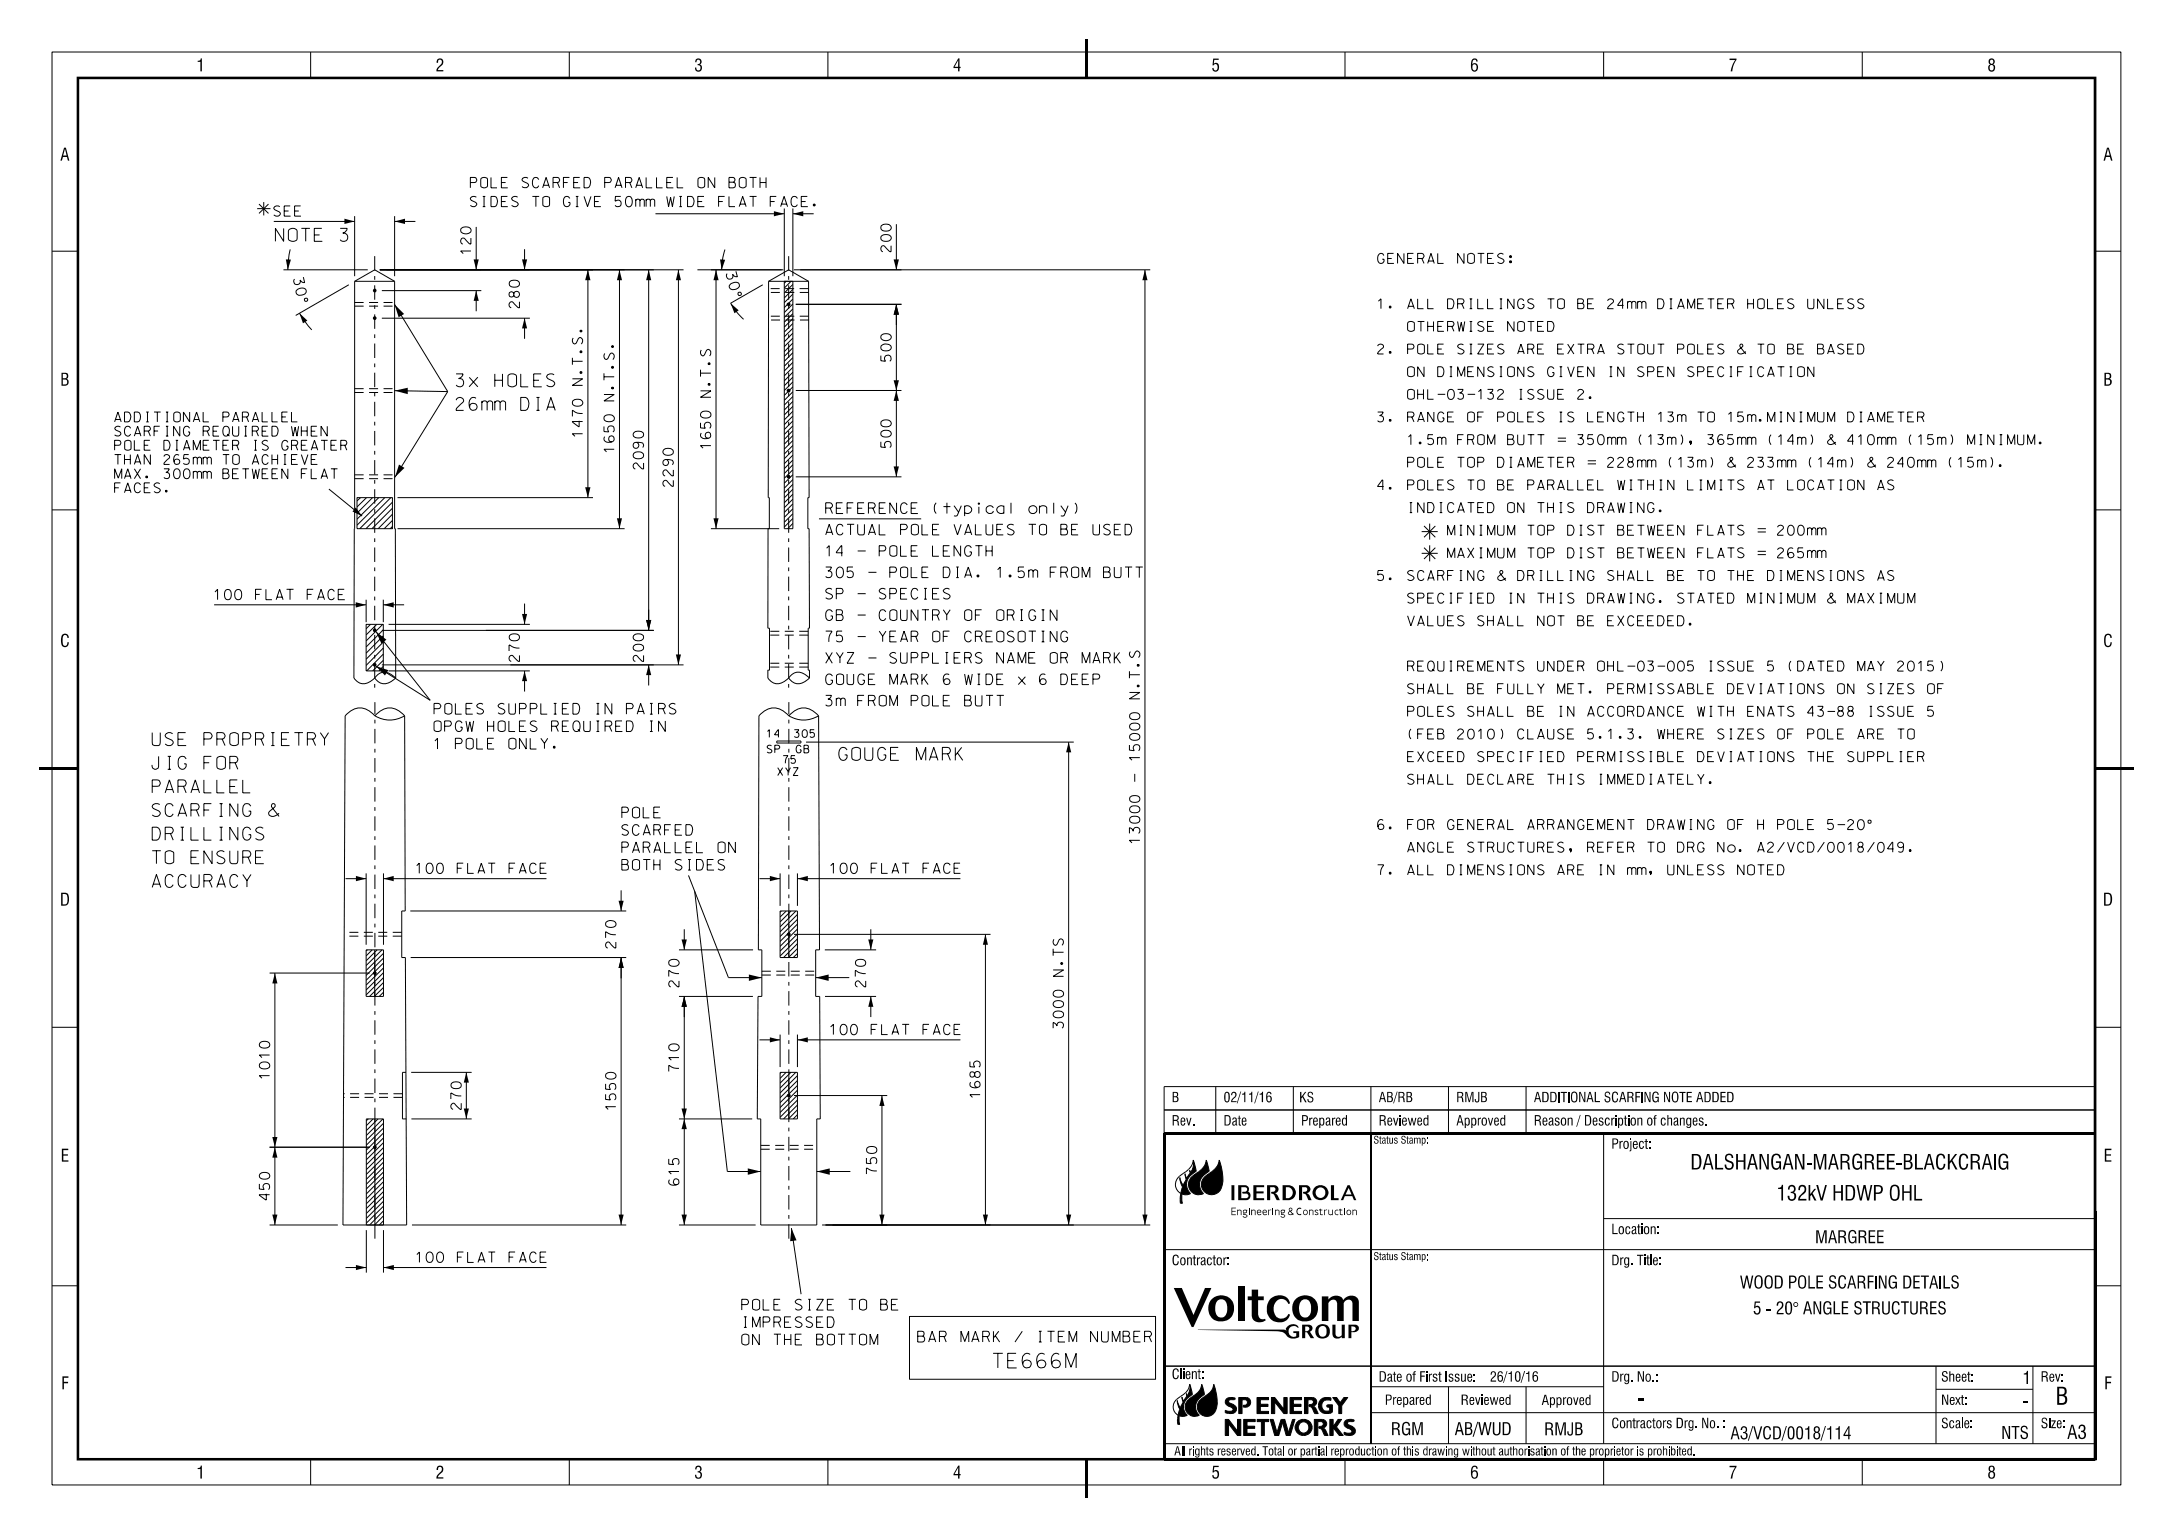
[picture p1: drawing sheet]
<svg xmlns="http://www.w3.org/2000/svg" width="420mm" height="297mm" viewBox="0 0 420 297" stroke-linecap="round" stroke-linejoin="round" font-family="sans-serif">
<g fill="#000">
<path d="M209.8 7.5h.5v7.6h-.5zM55.2 50.1l1 .1-.6 1.9zM66.6 42.3l1.9 .5-1.9 .5zM76.3 42.8l2-.5v1zM92 56.2l.5 1.9h-1zM91.5 50.1h1l-.5 2zM100.9 50.1h1l-.5 2zM113.6 52.1l.5 2h-1zM119.7 52.1l.5 2h-1zM125.4 52.1l.5 2h-1zM131.1 52.1l.5 2h-1zM138.4 52.1l.5 2h-1z"/>
<path d="M139.2 50.1l1 .1-.7 1.9zM149.6 40.8l2 .5-2 .5zM153.2 41.3l2.1-.5v1zM172.7 50.1h1l-.5 2zM221.3 52.1l.5 2h-1zM57.9 60.5l1.5 1.4-.8 .6zM76.3 58.8l1.8 1.9-1.1 .6zM76.3 75.5l2.5-.6v1.3zM101.4 61.5l.5 2h-1zM141.2 58.6l1.6 1.4-.8 .5zM173.2 58.8l.5 2h-1zM173.2 75.5l.5 2h-1z"/>
<path d="M172.7 73.5h1l-.5 2zM68.8 98.1l1.2 1.6-1.9-.9zM77.1 89.8l1.1 .6-1.9 1.8zM113.1 94.2h1l-.5 2zM172.7 90.1h1l-.5 2zM68.8 116.4l2 .5-2 .5zM74.1 116.9l2-.5v1zM100.9 118.6h1l-.5 2zM119.2 100.2h1l-.5 2zM124.9 119.8h1l-.5 2zM137.9 100.2h1l-.5 2zM72.7 122.1l2 1.5-1 .8z"/>
<path d="M72.7 128.7l2.4 .8-.7 1zM101.4 129.6l.5 2h-1zM125.4 128.5l.5 2h-1zM130.6 126.5h1l-.5 2zM7.5 148.3h7.6v.5h-7.6zM206.6 143.4l.4 2h-.9zM404.9 148.3h7.5v.5h-7.5zM68.8 169.3l2 .5-2 .5zM74.1 169.8l2-.5v1zM119.6 174.1h.9l-.4 1.9zM148.8 169.3l2 .5-2 .5zM154.1 169.8l2-.5v1z"/>
<path d="M53.1 188l.5 2h-1zM120.1 185l.4 2h-.9zM132.3 192.5l.5 2.1h-1.1zM131.7 181.5h1.1l-.5 2zM144.7 188.3l2.5 .6-2.5 .6zM157.7 188.9l2.5-.6v1.2zM168.3 192.5l.5 2.1h-1zM167.8 181.5h1l-.5 2zM190.5 180.5l.5 2.1h-1zM52.6 219.7h1l-.5 2zM90.1 207.2l.5 2h-1zM89.6 214.2h1l-.5 2z"/>
<path d="M132.3 216.2l.5 2h-1.1zM131.7 214.2h1.1l-.5 2zM148.8 200.4l2 .5-2 .5zM154.1 200.9l2-.5v1zM170.5 211.7l.5 2h-1zM225 218.7h179.9v.5h-179.9zM53.1 221.7l.5 2h-1zM52.6 234.7h1l-.5 2zM119.6 234.7h.9l-.4 2zM131.7 234.7h1.1l-.5 2zM144.5 225.8l2.5 .6-2.5 .6zM153 237.3l1 2.4-1.3 .2z"/>
<path d="M157.9 226.4l2.5-.6v1.2zM170 234.7h1l-.5 2zM190 234.7h1l-.5 2zM206.1 234.7h.9l-.4 2zM220.8 234.7h1l-.5 2zM68.8 244.4l2 .5-2 .5zM74.1 244.9l2-.5v1zM239.3 248.6h1.3v6.7h-1.3zM209.8 282h.5v7.5h-.5zM224.8 219h.4v63h-.4zM225 281.7h179.9v.5h-179.9zM404.7 234h.5v48h-.5z"/>
<path d="M284.6 11.4a2.28 2.28 0 0 0 0 2.3 .77 .77 0 0 0 1.1-.6 .77 .77 0 0 0-1-.8l-.1 .2v-.3a.49 .49 0 0 1 .5-.6l.2 .3h.3a.59 .59 0 0 0-.3-.6 .59 .59 0 0 0-.7 .1zM284.7 12.6a.51 .51 0 0 1 .7 .1 .51 .51 0 0 1 0 .6 .42 .42 0 0 1-.6 .3 .42 .42 0 0 1-.2-.6z" fill-rule="evenodd"/>
<path d="M12.1 122.6a.74 .74 0 0 1 .8-.1 .74 .74 0 0 1 .4 .8h-.3a.44 .44 0 0 0-.4-.6 .44 .44 0 0 0-.5 .4v1.3a.47 .47 0 0 0 .6 .4 .47 .47 0 0 0 .3-.7h.3a.78 .78 0 0 1-.8 1 .78 .78 0 0 1-.7-1v-.9z" fill-rule="evenodd"/>
<path d="M407 122.6a.72 .72 0 0 1 .8-.1 .72 .72 0 0 1 .4 .8h-.3a.44 .44 0 0 0-.4-.6 .44 .44 0 0 0-.5 .4v1.3a.48 .48 0 0 0 .6 .4 .48 .48 0 0 0 .3-.7h.3a.77 .77 0 0 1-.8 1 .77 .77 0 0 1-.7-1v-.9z" fill-rule="evenodd"/>
<path d="M239.7 210.9h.2l-.7 2.3h-.2z" fill-rule="evenodd"/>
<path d="M243.1 210.9h.2l-.7 2.3h-.2z" fill-rule="evenodd"/>
<path d="M270 210.9h.1l-.7 2.3h-.1z" fill-rule="evenodd"/>
<path d="M303.9 211a1.79 1.79 0 0 0 0 1.9l.6 .1a1.43 1.43 0 0 0 0-2zM304 211.3a.4 .4 0 0 1 .5-.1 .4 .4 0 0 1 .2 .5v.6a.42 .42 0 0 1-.2 .4 .42 .42 0 0 1-.4 .1l-.2-.5z" fill-rule="evenodd"/>
<path d="M310.3 211.1a.52 .52 0 0 1 .6-.1 .52 .52 0 0 1 .3 .5h-.2a.33 .33 0 0 0-.5-.3 .33 .33 0 0 0 0 .6 .63 .63 0 0 1 .8 .7 .63 .63 0 0 1-.9 .5l-.3-.6 .2-.1a.39 .39 0 0 0 .4 .5 .39 .39 0 0 0 .4-.4 .39 .39 0 0 0-.5-.3 .57 .57 0 0 1-.3-1z" fill-rule="evenodd"/>
<path d="M311.7 211.2a.58 .58 0 0 1 .7-.2 .58 .58 0 0 1 .3 .6h-.2v-.2a.33 .33 0 0 0-.5-.2 1.64 1.64 0 0 0 0 1.6 .39 .39 0 0 0 .4-.1 .39 .39 0 0 0 .1-.4h.2a.61 .61 0 0 1-.5 .7 .61 .61 0 0 1-.6-.7z" fill-rule="evenodd"/>
<path d="M319.5 211.2a.61 .61 0 0 1 .7-.2 .61 .61 0 0 1 .4 .6h-.2a.37 .37 0 0 0-.4-.5 .37 .37 0 0 0-.4 .4v.8a.43 .43 0 0 0 .5 .5 .43 .43 0 0 0 .3-.6h-.5v-.3h.7v1.1h-.2v-.3a.58 .58 0 0 1-.7 .3 .58 .58 0 0 1-.3-.7z" fill-rule="evenodd"/>
<path d="M323.4 211a1.49 1.49 0 0 0 .2 2h.2a1.13 1.13 0 0 0 .5-1.6l-.3-.4zM323.6 211.2l.2-.1a.87 .87 0 0 1 .4 1.2 .42 .42 0 0 1-.2 .4 .42 .42 0 0 1-.4 .1 1.61 1.61 0 0 1 0-1.6z" fill-rule="evenodd"/>
<path d="M230.6 224.2l.6 2.1a2.83 2.83 0 0 0-1.7 3.3l.6 1-.8 .3-.9-.2 .1 1.8h-.4v-1.2l.3-1.4a.89 .89 0 0 0-.1-1.1l-.3-1.3 .2 .8 .5 .7 .1-.3a1.31 1.31 0 0 0 .3-1.6v-.3v.5l.3 .3 .4-.6a.55 .55 0 0 0 .1-.9l.3 .5 .4-1z" fill-rule="evenodd"/>
<path d="M233.2 224.2l.5 2.1a2.83 2.83 0 0 0-1.7 3.3l.6 1a2.04 2.04 0 0 1-2.7-.9 2.04 2.04 0 0 1 1-2.8l1-.6a2.99 2.99 0 0 0 1.3-2.1z" fill-rule="evenodd"/>
<path d="M235.7 224.2a7.3 7.3 0 0 1 .2 5.7 2.02 2.02 0 0 1-3.3 .2 2.02 2.02 0 0 1 .8-3.2l1-.6a2.99 2.99 0 0 0 1.3-2.1z" fill-rule="evenodd"/>
<path d="M238 233.4h.9v.1h-.7v.5h.6v.1h-.6v.6h.7v.1h-.9z" fill-rule="evenodd"/>
<path d="M238 229h.6v2.9h-.6z" fill-rule="evenodd"/>
<path d="M239.1 233.7l.2 .2a.47 .47 0 0 1 .7 .1v.8h-.2v-.8l-.2-.1-.3 .1v.8h-.2z" fill-rule="evenodd"/>
<path d="M240.3 233.9v.9l.6 .1a.37 .37 0 0 1-.3 .3 .37 .37 0 0 1-.3-.2l-.1 .1a.46 .46 0 0 0 .5 .2 .46 .46 0 0 0 .4-.5l-.6-.2v-.1l.4-.2 .2-.5-.5-.1zM240.4 234.1a.26 .26 0 0 1 .5 0 .26 .26 0 0 1-.5 0z" fill-rule="evenodd"/>
<path d="M239.3 229h1.4a.75 .75 0 0 1 .6 .5 .75 .75 0 0 1-.1 .8 .89 .89 0 0 1 .5 .9 .89 .89 0 0 1-.8 .7h-1.6zM239.9 229.4v2.1h1a.44 .44 0 0 0 .4-.4 .44 .44 0 0 0-.4-.5h-.8v-.3h.5a.44 .44 0 0 0 .5-.5 .44 .44 0 0 0-.5-.4z" fill-rule="evenodd"/>
<path d="M241.4 233.4h.1v.1h-.1z" fill-rule="evenodd"/>
<path d="M241.4 233.7h.1v1.1h-.1z" fill-rule="evenodd"/>
<path d="M241.8 233.7l.2 .2a.44 .44 0 0 1 .7 .1v.8h-.2v-.8l-.2-.1-.3 .1v.8h-.2z" fill-rule="evenodd"/>
<path d="M242.3 229h2v.4h-1.4v.8h1.3v.4h-1.3v.9h1.4v.4h-2z" fill-rule="evenodd"/>
<path d="M243.1 233.9a.55 .55 0 0 0-.1 .7 .55 .55 0 0 0 .8 .1v-.2a.4 .4 0 0 1-.5 .2 .4 .4 0 0 1-.2-.4h.7v-.1a.42 .42 0 0 0-.3-.4 .42 .42 0 0 0-.4 .1zM243.2 234a.27 .27 0 0 1 .3-.1 .27 .27 0 0 1 .1 .3h-.5z" fill-rule="evenodd"/>
<path d="M244.2 233.9a.55 .55 0 0 0-.1 .7 .55 .55 0 0 0 .8 .1v-.2a.4 .4 0 0 1-.5 .2 .4 .4 0 0 1-.2-.4h.7v-.1a.42 .42 0 0 0-.3-.4 .42 .42 0 0 0-.4 .1zM244.2 234a.28 .28 0 0 1 .4-.1 .28 .28 0 0 1 .1 .3h-.5z" fill-rule="evenodd"/>
<path d="M245.1 233.7l.2 .2 .4-.2-.4 .3v.8h-.2z" fill-rule="evenodd"/>
<path d="M244.9 229h1.5a.81 .81 0 0 1 .7 .8 .81 .81 0 0 1-.6 .8 1.88 1.88 0 0 1 .9 1.3h-.6l-.6-1-.3-.2a.2 .2 0 0 1-.2-.2 .2 .2 0 0 1 .2-.2 .45 .45 0 0 0 .6-.4 .45 .45 0 0 0-.4-.5h-.6v2.5h-.6z" fill-rule="evenodd"/>
<path d="M246 233.4h.1v.1h-.1z" fill-rule="evenodd"/>
<path d="M246 233.7h.1v1.1h-.1z" fill-rule="evenodd"/>
<path d="M246.5 233.7l.1 .2a.47 .47 0 0 1 .7 .1v.8h-.1v-.8l-.3-.1-.3 .1v.8h-.1z" fill-rule="evenodd"/>
<path d="M247.6 233.9v.9l.6 .1a.35 .35 0 0 1-.2 .3 .35 .35 0 0 1-.4-.2l-.1 .1a.46 .46 0 0 0 .5 .2 .46 .46 0 0 0 .4-.5l-.6-.2v-.1l.4-.2 .2-.5-.5-.1zM247.7 234.1a.25 .25 0 0 1 .5 0 .25 .25 0 0 1-.5 0z" fill-rule="evenodd"/>
<path d="M247.9 229a2.65 2.65 0 0 1 1.9 .3 1.45 1.45 0 0 1 .6 1.6 1.45 1.45 0 0 1-1.3 1h-1.2zM248.5 229.4v2.1a1.09 1.09 0 0 0 1.4-1 1.09 1.09 0 0 0-1.4-1.1z" fill-rule="evenodd"/>
<path d="M249.1 233.5l.2 .5-.3 .3a.5 .5 0 0 0 .2 .5 .5 .5 0 0 0 .6-.1h.2v-.2l-.5-.4a.36 .36 0 0 0 .2-.6 .36 .36 0 0 0-.6 0zM249.2 233.6l.4-.1 .1 .2-.3 .3zM249.1 234.3l.3-.2 .3 .5h-.6z" fill-rule="evenodd"/>
<path d="M250.8 233.6l.2-.2a.31 .31 0 0 1 .5 .2 .5 .5 0 0 0-.7 .5 .5 .5 0 0 0 .7 .4v.3a.72 .72 0 0 1-.9-.3 .72 .72 0 0 1 .2-.9z" fill-rule="evenodd"/>
<path d="M251.1 229h1.5a.78 .78 0 0 1 .7 .8 .78 .78 0 0 1-.7 .8h.1a1.7 1.7 0 0 1 .8 1.3h-.6l-.5-1-.5-.3v-.3a.48 .48 0 0 0 .7-.3 .48 .48 0 0 0-.4-.6h-.5v2.5h-.6z" fill-rule="evenodd"/>
<path d="M251.8 234.3a.51 .51 0 0 0 1 0 .51 .51 0 0 0-1 0zM252.1 234a.36 .36 0 0 1 .6 .1 .36 .36 0 0 1-.4 .5 .36 .36 0 0 1-.3-.5z" fill-rule="evenodd"/>
<path d="M253 233.7l.2 .2a.47 .47 0 0 1 .7 .1v.8h-.2v-.8l-.2-.1-.3 .1v.8h-.2z" fill-rule="evenodd"/>
<path d="M254.1 233.9l.4-.2 .3 .2h-.4l-.2 .1 .6 .4v.3l-.4 .1-.3-.2h.6l-.5-.4z" fill-rule="evenodd"/>
<path d="M255 233.7l.1-.1h.2v.1h.3v.2h-.3v.7h.4l-.1 .2-.5-.1v-.8h-.1z" fill-rule="evenodd"/>
<path d="M255.9 233.7l.1 .2 .5-.2-.5 .3v.8h-.1z" fill-rule="evenodd"/>
<path d="M253.8 230.4a1.51 1.51 0 0 1 3 0 1.51 1.51 0 0 1-3 0zM254.6 229.7a1.01 1.01 0 0 0-.1 1.5 1.01 1.01 0 0 0 1.5 0 1.01 1.01 0 0 0-.2-1.5 .91 .91 0 0 0-1.2 0z" fill-rule="evenodd"/>
<path d="M256.8 233.7h.1v.9l.2 .1 .4-.1v-.9h.1v1.1l-.1-.1a.47 .47 0 0 1-.7-.1z" fill-rule="evenodd"/>
<path d="M257.2 229h.6v2.5h.9v.4h-1.5z" fill-rule="evenodd"/>
<path d="M258.1 233.9l.4-.1 .2 .2a.37 .37 0 0 0-.6 .3 .37 .37 0 0 0 .6 .3v.2a.53 .53 0 0 1-.7-.2 .53 .53 0 0 1 .1-.7z" fill-rule="evenodd"/>
<path d="M258.8 233.7l.2-.1h.1v.1h.3v.2h-.3v.7h.4v.2l-.5-.1v-.8h-.2z" fill-rule="evenodd"/>
<path d="M259.8 233.7h.1v1.1h-.1z" fill-rule="evenodd"/>
<path d="M259.8 233.4h.1v.1h-.1z" fill-rule="evenodd"/>
<path d="M260.5 229h.4l1.2 2.9h-.4l-.3-.8h-1.5l-.3 .8h-.4zM260.7 229.5l-.6 1.3h1.1z" fill-rule="evenodd"/>
<path d="M260.2 234.3a.51 .51 0 0 0 1 0 .51 .51 0 0 0-1 0zM260.5 234a.35 .35 0 0 1 .6 .1 .35 .35 0 0 1-.3 .5 .35 .35 0 0 1-.4-.4z" fill-rule="evenodd"/>
<path d="M261.4 233.7l.1 .2a.47 .47 0 0 1 .8 .1v.8h-.2v-.8l-.2-.1-.4 .1v.8h-.1z" fill-rule="evenodd"/>
<path d="M226.9 248.9h1.5l2.3 5.2 2.2-5.2h1.2l-3.4 7.5h-.4z" fill-rule="evenodd"/>
<path d="M231.5 256.9h16.7l.4 .2a.5 .5 0 0 1 .2-.8l.5-.3 .6-.1 .9 .2 .2 .4-.1 .1-.7-.4-.8 .3-.3 .5v.5l.3 .6 .7 .2 .4-.1v-.6h-.5v-.4h1.1v1.2l-.8 .3-.9-.1-.6-.3-.8-.8-1.1-.3z" fill-rule="evenodd"/>
<path d="M233.5 252.8a2.55 2.55 0 0 0 5.1 0 2.55 2.55 0 0 0-5.1 0zM235.3 251.4l.7-.3a1.24 1.24 0 0 1 1.2 1.5 1.57 1.57 0 0 1-1 2 1.44 1.44 0 0 1-1.3-1.8l.1-1z" fill-rule="evenodd"/>
<path d="M241.9 249.2h1.3v1.3h1.1v.7h-1.1v2.7a.98 .98 0 0 0 1.3 .9l.2 .3a1.87 1.87 0 0 1-2.4 0l-.4-.9v-3h-.7v-.7h.7z" fill-rule="evenodd"/>
<path d="M245.5 251.1l1-.7h1.5l.5 .2 .6 .5 .2 .7-.3 .2a1.45 1.45 0 0 0-1.6-1 1.45 1.45 0 0 0-1.2 1.5v.7l.1 .5a1.42 1.42 0 0 0 1.1 1.1 1.42 1.42 0 0 0 1.4-.6l.2-.3 .3 .1-.6 1.1a2.45 2.45 0 0 1-3.5-.8l-.3-.8v-1z" fill-rule="evenodd"/>
<path d="M249.7 252.8a2.55 2.55 0 0 0 5.1 0 2.55 2.55 0 0 0-5.1 0zM251.5 251.4l.8-.3a1.22 1.22 0 0 1 1.1 1.5v.1a1.43 1.43 0 0 1-1.1 1.9 1.61 1.61 0 0 1-1.2-1.9l.1-.7z" fill-rule="evenodd"/>
<path d="M251.7 256v2.6h.6v-1.2l.3 .1 .7 1.1h.7l-.8-1.3 .5-.5-.2-.6-.4-.2zM252.3 256.3h.4l.3 .3a.52 .52 0 0 1-.4 .6h-.3z" fill-rule="evenodd"/>
<path d="M254.2 257.2a1.45 1.45 0 0 0 2.9 0 1.45 1.45 0 0 0-2.9 0zM255.1 256.4l.3-.1h.5l.4 .4 .1 .9-.4 .6-.6 .1-.4-.4-.2-1z" fill-rule="evenodd"/>
<path d="M257.5 256h.6v1.9l.3 .3 .3 .1 .6-.3v-2h.6v2.6h-.6v-.3l-.4 .3-.7 .1-.5-.4-.2-.5z" fill-rule="evenodd"/>
<path d="M255.5 250.5h1.3v.6l.8-.6 .9-.1 .8 .2 .3 .6 .5-.5 .7-.3h.7l.5 .1 .5 .5 .1 .5v3.8h-1.2v-3.5a.84 .84 0 0 0-.7-.7 .84 .84 0 0 0-.9 .5l-.1 .2v3.5h-1.3v-3.7a.78 .78 0 0 0-.7-.5 .78 .78 0 0 0-.7 .4l-.2 .3v3.5h-1.3z" fill-rule="evenodd"/>
<path d="M260.6 256v2.6h.6v-1.2h.7l.4-.2 .3-.3v-.4l-.2-.4-.3-.1zM261.2 256.3l.7 .2 .1 .3-.2 .3-.6 .1z" fill-rule="evenodd"/>
<path d="M265.7 242a.38 .38 0 0 1 .5-.1 .38 .38 0 0 1 .2 .5h-.2a.26 .26 0 0 0-.2-.3 .26 .26 0 0 0-.3 .3 .26 .26 0 0 0 .3 .2 .44 .44 0 0 1 .5 .5 .44 .44 0 0 1-.5 .4 .44 .44 0 0 1-.4-.5h.1a.28 .28 0 0 0 .3 .3 .28 .28 0 0 0 .3-.2 .28 .28 0 0 0-.3-.3 .43 .43 0 0 1-.4-.3 .43 .43 0 0 1 .1-.5z" fill-rule="evenodd"/>
<path d="M271 242a.41 .41 0 0 1 .4-.1 .41 .41 0 0 1 .3 .5h-.2a.26 .26 0 0 0-.3-.3 .26 .26 0 0 0-.2 .3 .26 .26 0 0 0 .3 .2 .46 .46 0 0 1 .4 .5 .46 .46 0 0 1-.5 .4 .46 .46 0 0 1-.4-.5h.2a.28 .28 0 0 0 .3 .3 .28 .28 0 0 0 .3-.3 .28 .28 0 0 0-.4-.2 .45 .45 0 0 1-.2-.8z" fill-rule="evenodd"/>
<path d="M229.9 267.5l.6 2a2.45 2.45 0 0 0-1.2 3.8l.2 .2-.5 .2-1.1-.1 .1 1.6h-.4v-.1l.1-1.6a1.98 1.98 0 0 0 0-2l-.2-.9 .6 1.4 .2-.4a1.23 1.23 0 0 0 .2-1.4v-.3l.3 .8 .4-.6a.64 .64 0 0 0 .1-.8l.2 .4 .5-1.2z" fill-rule="evenodd"/>
<path d="M232.3 267.5l.5 2a2.45 2.45 0 0 0-1.2 3.8l.2 .2a1.89 1.89 0 0 1-2.6-.9 1.89 1.89 0 0 1 1-2.6l.6-.3a2.85 2.85 0 0 0 1.5-2.2z" fill-rule="evenodd"/>
<path d="M234.6 267.5a6.6 6.6 0 0 1 .2 5.3 1.88 1.88 0 0 1-3 .2 1.88 1.88 0 0 1 .8-3l.5-.3a2.85 2.85 0 0 0 1.5-2.2z" fill-rule="evenodd"/>
<path d="M237.1 270.3a1.44 1.44 0 0 1 1.6 0l-.1 .2h-.5a.42 .42 0 0 0-.5 0 .42 .42 0 0 0-.1 .4l.1 .2a1.85 1.85 0 0 1 1.4 1.1 1.12 1.12 0 0 1-1.6 .9l-.6-.1v-.5a1.58 1.58 0 0 0 1.5 .1 .7 .7 0 0 0-.8-.9l-.2-.1a.8 .8 0 0 1-.2-1.3z" fill-rule="evenodd"/>
<path d="M236.8 274.3h.7l1.7 2.2v-2.2h.6v3.1h-.6l-1.7-2.3v2.3h-.7z" fill-rule="evenodd"/>
<path d="M239.4 270h1.5a.96 .96 0 0 1 .8 1.3 .96 .96 0 0 1-1.4 .6 .3 .3 0 0 1 .1-.4 .3 .3 0 0 1 .4 0 .53 .53 0 0 0 .3-.6 .53 .53 0 0 0-.5-.4h-.5v2.7h-.7z" fill-rule="evenodd"/>
<path d="M240.4 274.3h2.2v.4h-1.6v.9h1.5v.4h-1.5v1h1.6v.4h-2.2z" fill-rule="evenodd"/>
<path d="M243 270h2.2v.5h-1.6v.9h1.5v.4h-1.5v.9h1.6v.5h-2.2z" fill-rule="evenodd"/>
<path d="M243 274.3h2.2v.4h-.8v2.7h-.6v-2.7h-.8z" fill-rule="evenodd"/>
<path d="M245.5 274.3h.6l.7 2.5 .8-2.5h.7l.8 2.5 .7-2.5h.5l-.9 3.1h-.8l-.7-2.4-.7 2.4h-.8z" fill-rule="evenodd"/>
<path d="M245.7 270h.7l1.7 2.3v-2.3h.7v3.2h-.7l-1.7-2.3v2.3h-.7z" fill-rule="evenodd"/>
<path d="M249.3 270h2.3v.5h-1.6v.9h1.5v.4h-1.5v.9h1.6v.5h-2.3z" fill-rule="evenodd"/>
<path d="M250.4 275.9a1.6 1.6 0 0 0 3.1 0 1.6 1.6 0 0 0-3.1 0zM251.3 275a1.03 1.03 0 0 1 1.6 .8 1.03 1.03 0 0 1-1.6 .9 1.2 1.2 0 0 1 0-1.7z" fill-rule="evenodd"/>
<path d="M252.1 270h1.6a.86 .86 0 0 1 .8 .9 .86 .86 0 0 1-.7 .8l.2 .2a1.94 1.94 0 0 1 .8 1.3l-.7-.1-.5-1.1-.3-.2a.24 .24 0 0 1-.3-.1 .24 .24 0 0 1 .2-.3 .48 .48 0 0 0 .6-.4 .48 .48 0 0 0-.4-.5h-.6v2.7h-.7z" fill-rule="evenodd"/>
<path d="M254 274.3h1.6a.86 .86 0 0 1 .8 .8 .86 .86 0 0 1-.7 .9l.5 .3 .5 1.1h-.7l-.5-1.1-.2-.2a.24 .24 0 0 1-.4-.2 .24 .24 0 0 1 .2-.3 .48 .48 0 0 0 .6-.3 .48 .48 0 0 0-.4-.6h-.6v2.7h-.7z" fill-rule="evenodd"/>
<path d="M255.2 270.6a2.04 2.04 0 0 1 2-.5v.5a1.14 1.14 0 0 0-1.7 .6 1.14 1.14 0 0 0 1 1.5l.5-.1v-.7h-.4a.23 .23 0 0 1-.2-.3 .23 .23 0 0 1 .3-.1h.8v1.3a1.76 1.76 0 0 1-2.6-.8 1.66 1.66 0 0 1 .3-1.4z" fill-rule="evenodd"/>
<path d="M257 274.3h.7v1.4l.9-1.4h.7l-1 1.4 1.3 1.7h-.7l-1.2-1.5v1.5h-.7z" fill-rule="evenodd"/>
<path d="M257.6 270h.7l.7 1 .8-1h.7l-1.2 1.6v1.6h-.5v-1.6z" fill-rule="evenodd"/>
<path d="M260.1 274.5a1.84 1.84 0 0 1 1.6-.1l-.2 .3h-.4a.41 .41 0 0 0-.5 .1 .41 .41 0 0 0-.1 .4l.1 .1a2 2 0 0 1 1.4 1.1 1.12 1.12 0 0 1-1.6 1l-.6-.2v-.4a1.58 1.58 0 0 0 1.4 0 .7 .7 0 0 0-.7-.8l-.3-.2a.79 .79 0 0 1-.1-1.3z" fill-rule="evenodd"/>
<path d="M271.3 274.9a.74 .74 0 0 1 .8-.1 .74 .74 0 0 1 .4 .7h-.3a.47 .47 0 0 0-.4-.5 .47 .47 0 0 0-.5 .5v.9a.55 .55 0 0 0 .6 .7 .55 .55 0 0 0 .4-.8h-.6v-.3h.9v1.3h-.3v-.3a.73 .73 0 0 1-.9 .3 .73 .73 0 0 1-.4-.9v-.9z" fill-rule="evenodd"/>
<path d="M285.5 274.7h.2l-.9 2.9h-.2z" fill-rule="evenodd"/>
<path d="M14.8 14.8h390.4v267.4h-390.4l.5-.5h389.4v-266.4h-389.4v266.4l-.5 .5z" fill-rule="evenodd"/>
<circle cx="72.4" cy="56.1" r=".36"/>
<circle cx="152.4" cy="58.8" r=".36"/>
<circle cx="72.4" cy="61.5" r=".36"/>
<circle cx="152.4" cy="75.5" r=".37"/>
<circle cx="152.4" cy="92.1" r=".37"/>
<circle cx="72.4" cy="121.8" r=".37"/>
<circle cx="72.4" cy="128.5" r=".36"/>
<circle cx="72.4" cy="188" r=".37"/>
<circle cx="152.5" cy="180.5" r=".37"/>
<circle cx="152.5" cy="211.7" r=".36"/>
<circle cx="72.4" cy="221.7" r=".37"/>
</g>
<g fill="none" stroke="#000" stroke-width=".19" stroke-dasharray="1.7 1.1" stroke-linecap="butt">
<path d="M68.5 58.5h7.8M68.5 59.2h7.8M156.3 55.8h-7.7M156.3 56.5h-7.7M68.5 75.1h7.8M68.5 75.8h7.8M156.3 61.1h-7.8M156.4 61.8h-7.9M68.5 91.8h7.8M68.5 92.5h7.8M156.2 122h-7.5M156.2 122.7h-7.5"/>
<path d="M156.2 128.2h-7.5M156.2 128.9h-7.5M77.6 180.9h-11.1M77.6 180.2h-11.1M147.2 187.7h10.5M147.2 188.4h10.5M77.8 211.3h-11.4M77.8 212.1h-11.4M147 221.3h10.9M147 222.1h10.9"/>
</g>
<g fill="none" stroke="#000" stroke-width=".19">
<path d="M10.1 10.1h399.8v276.8h-399.8zM60 10.1v5M110 10.1v5M160 10.1v5M260 10.1v5M310 10.1v5M359.9 10.1v5M50.1 39.4l1.8 1.8M51 39v2.6M51.9 39.4l-1.8 1.8M10.1 48.5h5M49.7 40.3h2.6"/>
<path d="M52.9 42.8h15.6M54.8 52.1h16.3M56.1 48.2l-.4 1.9-.1 2M67.4 55l-10.2 6M68.5 54.4l-.1 76.6a2.16 2.16 0 0 0 3.4 .6l.6-.6M68.5 54.4h7.8M68.5 41.8v11.6M73.4 52.1h58.7M73.8 56.2h19.2M76.3 54.4l-3.9-2.3-3.9 2.3M76.3 54.4v47.8h.1l.1 28.8M76.3 41.8v11.6"/>
<path d="M76.3 58.8l10.2 16.9M76.3 42.8h4M92 43.8v8.3M92 56.2v3.9M101.4 48.2v3.9M113.6 52.1v44.1M119.7 52.1v50.1M125.4 52.1v69.7M126.7 41.3h24.9M131.1 52.1v76.4M134.8 52.1h16.6M138.4 52.1v50.1"/>
<path d="M140.1 48.2l-.4 1.7-.2 2.2M147.4 55l-6.2 3.6 1.3 1.9 1.2 1.2M148.6 54.4h7.7M148.6 54.4l-.1 41.8h.2v6M151.6 40.3v13.1M151.9 54.4l-.3 .3M152.9 54.4l-1.3 1.3M153.2 41.3h4.1M153.2 54.4v47.8h-1.6v-47.8M153.2 40.3v13.1M153.2 55l-1.6 1.6M153.2 55.9l-1.6 1.7"/>
<path d="M153.2 56.8l-1.6 1.7M153.2 57.8l-1.6 1.6M153.2 58.7l-1.6 1.7M153.2 59.7l-1.6 1.6M153.4 52.1h68.9M153.8 58.8h20.4M156.3 54.4l.1 41.8h-.3v6h.3l.1 19.2h-.3v8.1h.3M156.3 54.4l-3.9-2.3-3.8 2.3M173.2 43.3v8.8M173.2 58.8v33.3M221.3 52.1v184.6M404.9 48.5h5"/>
<path d="M57.9 60.5l1.3 1.9 1.1 1.3M73.8 61.5h28.6M76.3 75.5l10.2 .2M86.5 75.7l-10.2 16.5M101.4 61.5v4M153.2 60.6l-1.6 1.7M153.2 61.6l-1.6 1.6M153.2 62.5l-1.6 1.7M153.2 63.4l-1.6 1.7M153.2 64.4l-1.6 1.6M153.2 65.3l-1.6 1.7M153.2 66.3l-1.6 1.6"/>
<path d="M153.2 67.2l-1.6 1.7M153.2 68.2l-1.6 1.6M153.2 69.1l-1.6 1.7M153.2 70l-1.6 1.7M153.2 71l-1.6 1.6M153.2 71.9l-1.6 1.7M153.2 72.9l-1.6 1.6M153.2 73.8l-1.6 1.7M153.2 74.8l-1.6 1.6M153.2 75.7l-1.6 1.7M153.2 76.6l-1.6 1.7M153.2 77.6l-1.6 1.6"/>
<path d="M153.2 78.5l-1.6 1.7M153.2 79.5l-1.6 1.6M153.8 75.5h20.4M10.1 98.5h5M63.6 94.5l6.4 5.2M69 96.2h6.8v6h-6.8zM69.7 96.2l-.7 .6M70.8 96.2l-1.8 1.8M72 96.2l-3 3M73.2 96.2l-4.2 4.1M74.4 96.2l-5.4 5.3M75.5 96.2l-6 6"/>
<path d="M75.8 99.4l-2.7 2.8M75.8 97l-5.1 5.2M75.8 98.2l-3.9 4M76.8 96.2h37.8M153.2 80.4l-1.6 1.7M153.2 81.3l-1.6 1.7M153.2 82.3l-1.6 1.7M153.2 83.2l-1.6 1.7M153.2 84.2l-1.6 1.6M153.2 85.1l-1.6 1.7M153.2 86.1l-1.6 1.6M153.2 87l-1.6 1.6"/>
<path d="M153.2 87.9l-1.6 1.7M153.2 88.9l-1.6 1.7M153.2 89.8l-1.6 1.7M153.2 90.8l-1.6 1.6M153.2 91.7l-1.6 1.7M153.2 92.7l-1.6 1.6M153.2 93.6l-1.6 1.6M153.2 94.5l-1.6 1.7M153.2 95.5l-1.6 1.7M153.2 96.4l-1.6 1.7M153.2 97.4l-1.6 1.6M153.2 98.3l-1.6 1.7"/>
<path d="M153.2 99.3l-1.6 1.6M153.8 92.1h20.4M404.9 98.5h5M41.4 116.9h29.4M70.8 115.9v4.3M74.1 116.9h4M74.1 115.9v4.3M75.8 100.6l-1.5 1.6M75.8 101.7l-.4 .5M76.8 102.2h43.9M101.4 116.6v4M137.4 102.2h13.2"/>
<path d="M148.4 102.2v19.2h.3v8.1h-.3v1.5a2.16 2.16 0 0 0 3.4 .6l.6-.6M153.2 101.1l-.9 1.1M153.2 100.2l-1.6 1.6M153.2 102.1v.1M158.3 100.3h19.7M274.8 106.9h3.1M274.8 102.7h3.1M276.3 101.2v3.1M276.3 105.4v3.1M70.8 120.6h3.3v9h-3.3zM71.6 120.6l-.8 .9M72.4 131a2.18 2.18 0 0 0 3.4 .6l.7-.6"/>
<path d="M72.4 131a2.15 2.15 0 0 1 3.4-.5l.7 .5M72.5 138.3a3.5 3.5 0 0 1 5.7 0M72.5 138.3a5.4 5.4 0 0 0 5.7 0M72.7 122.1l10.4 13.2-10.4-6.6M72.8 120.6l-2 2.1M73.8 121.8h52.6M73.8 128.5h58.3M74 120.6l-3.2 3.3M74.1 126.4l-3.2 3.2M74.1 127.6l-2.1 2M74.1 121.7l-3.3 3.3M74.1 122.9l-3.3 3.3"/>
<path d="M74.1 124.1l-3.3 3.3M74.1 125.2l-3.3 3.4M74.1 128.8l-.9 .8M75.1 129.6h27.3M75.1 120.6h27.3M78.2 138.3l.1 37.7h-.7v9h.8l.2 51.7h-12.3l.4-98.4a3.5 3.5 0 0 1 5.8 0M101.4 129.6v4M125.4 128.5v4M152.4 131a2.16 2.16 0 0 0 3.4 .6l.7-.6M152.4 131a2.13 2.13 0 0 1 3.4-.5l.7 .5M152.5 138.3a3.5 3.5 0 0 1 5.7 0M152.5 138.3a5.4 5.4 0 0 0 5.7 0"/>
<path d="M156.5 129.5v1.5M158.2 138.3l.2 45.2h-.7v9h.7l.1 23.7h-.6v20.5h-10.9v-20.5h-.6l.1-23.7h.7v-9h-.6l.1-45.2a3.5 3.5 0 0 1 5.8 0M150.1 143.2h4.7v.4h-4.7zM155.8 143.4h51.7M206.6 143.4v93.3M219.3 149.5v1.6M66.8 169.8h4M70.8 168.8v13.8M74.1 169.8h31.5M74.1 168.8v13.8M79.3 176h41.7M120.1 172v4"/>
<path d="M132.3 179.6v3.9M133.1 169.2l7.7 19.7h6.4M134.3 172.2l6.3 54.2h6.4M146.8 169.8h4M150.8 168.8v6.2M150.8 176h3.3v9h-3.3zM151 176l-.2 .3M152 176l-1.2 1.2M152.5 176v9M152.9 176l-2.1 2.1M153.8 176l-3 3.1M154.1 168.8v6.2"/>
<path d="M154.1 176.7l-3.3 3.4M154.1 177.7l-3.3 3.3M154.1 178.6l-3.3 3.3M154.1 179.5l-3.3 3.4M154.1 169.8h31.5M168.3 179.6v3.9M10.1 198.5h5M52.1 188h19.3M53.1 188v48.7M70.8 183.5h3.3v9h-3.3zM71 183.5l-.2 .3M71.9 183.5l-1.1 1.2"/>
<path d="M72.4 183.5v9M72.9 183.5l-2.1 2.2M73.8 183.5l-3 3.1M74.1 189.9l-2.7 2.6M74.1 191.7l-.8 .8M74.1 190.8l-1.7 1.7M74.1 184.2l-3.3 3.3M74.1 185.1l-3.3 3.4M74.1 186.1l-3.3 3.3M74.1 187l-3.3 3.4M74.1 188l-3.3 3.3M74.1 188.9l-3.3 3.4"/>
<path d="M79.4 185h41.6M120.1 185v51.7M131.2 192.5h14.3M131.2 183.5h14.4M132.3 192.5v44.2M150.8 199.9v6.3M153.5 180.5h38M154.1 182.3l-2.7 2.7M154.1 199.9v6.3M154.1 180.5l-3.3 3.3M154.1 181.4l-3.3 3.3M154.1 183.3l-1.7 1.7"/>
<path d="M154.1 184.3l-.8 .7M157.7 188.9h6.4M159.4 183.5h9.9M159.5 192.5h9.8M168.3 192.5v4M190.5 180.5v56.2M404.9 198.5h5M404.9 192v9M71.2 216.2l-.4 .4M72.1 216.2l-1.3 1.4M72.5 216.2v20.5M73.1 216.2l-2.3 2.3"/>
<path d="M74 216.2l-3.2 3.3M74.1 217.1l-3.3 3.3M74.1 218l-3.3 3.3M74.1 218.9l-3.3 3.4M74.1 219.9l-3.3 3.3M78.5 207.2h-.7v9h.7M79.5 207.2h11.7M79.5 216.2h11.7M90.1 207.2v9M131.2 216.2h14.2M146.8 200.9h4M150.8 207.2h3.3v9h-3.3z"/>
<path d="M151 207.2l-.2 .2M152 207.2l-1.2 1.2M152.5 207.2v9M152.9 207.2l-2.1 2.1M153.5 211.7h18M153.8 207.2l-3 3.1M154.1 213.5l-2.7 2.7M154.1 207.9l-3.3 3.3M154.1 208.8l-3.3 3.3M154.1 209.8l-3.3 3.3M154.1 210.7l-3.3 3.3M154.1 211.6l-3.3 3.4"/>
<path d="M154.1 212.6l-3.3 3.3M154.1 214.5l-1.7 1.7M154.1 215.4l-.8 .8M154.1 200.9h31.5M170.5 211.7v25M225 214.5h179.9M235 210v9M250 210v9M265 210v9M280 210v9M295 210v9M310 219v60"/>
<path d="M404.9 219h-179.9v-9h179.9v72h-179.9M52.1 221.7h19.3M52.1 236.7h13.2M70.8 237.7v8.2M74.1 234.9l-1.7 1.8M74.1 234l-2.7 2.7M74.1 235.9l-.8 .8M74.1 236.7v-20.5h-3.3v20.5M74.1 237.7v8.2M74.1 220.8l-3.3 3.4M74.1 221.8l-3.3 3.3M74.1 222.7l-3.3 3.4"/>
<path d="M74.1 223.7l-3.3 3.3M74.1 224.6l-3.3 3.3M74.1 225.5l-3.3 3.4M74.1 226.5l-3.3 3.3M74.1 227.4l-3.3 3.3M74.1 228.3l-3.3 3.4M74.1 229.3l-3.3 3.4M74.1 230.3l-3.3 3.3M74.1 231.2l-3.3 3.3M74.1 232.1l-3.3 3.4M74.1 233.1l-3.3 3.3M79.6 236.7h41.4"/>
<path d="M131.2 236.7h14.8M153 237.3l1.8 12.8M157.9 226.4h6.5M158.9 236.7h63.4M230.6 224.2a4.5 4.5 0 0 1-2.4 2.9 2.02 2.02 0 0 0 0 3.5M230.6 224.2v1.4l-.4 1-.3-.5a1 1 0 0 1-.3 1.2l-.2 .3-.3-.8 .2 1.1-.6 1.1-.4-.7-.3-.8 .2 1.2a1.52 1.52 0 0 1 .1 1.5l-.1 .4M230.6 224.2l.6 2.1a2.83 2.83 0 0 0-1.6 3.7l.5 .6-1 .3-.7-.2 .1 1.8h-.4l.1-1.9M233.2 224.2l.5 2.1a2.83 2.83 0 0 0-1.6 3.7l.5 .6a2.04 2.04 0 0 1-2.7-.9 2.04 2.04 0 0 1 1-2.8l1-.6a2.99 2.99 0 0 0 1.3-2.1zM233.7 226.8h.1M235.7 224.2a8.2 8.2 0 0 1 .3 5.5 2.02 2.02 0 0 1-3.3 .5 2.02 2.02 0 0 1 .7-3.3l1-.6a2.99 2.99 0 0 0 1.3-2.1zM310 235.5h94.9M10.1 248.5h5"/>
<path d="M66.8 244.9h4M74.1 244.9h31.5M175.8 254.4h47.5v12.1h-47.5zM225 241.5h179.9M404.9 248.5h5M225 264h179.9M225 279h179.9M229.9 267.5a3.6 3.6 0 0 1-2 2.5 1.92 1.92 0 0 0-.2 3.5M229.9 267.5l.1 1-.5 1.2-.2-.4a.8 .8 0 0 1-.2 1l-.3 .4-.3-.8v.5a.57 .57 0 0 1 0 .8l-.4 .8-.4-.7-.2-.7 .2 1.1a1.33 1.33 0 0 1 .1 1.4l-.1 .4M229.9 267.5l.6 2a2.45 2.45 0 0 0-1 4 1.92 1.92 0 0 1-1.6 .1l.1 1.6h-.4v-.8l.1-.9M232.3 267.5l.5 2a2.45 2.45 0 0 0-1 4 1.89 1.89 0 0 1-2.6-.9 1.89 1.89 0 0 1 1-2.6l.6-.3a2.85 2.85 0 0 0 1.5-2.2zM232.8 269.9h.1"/>
<path d="M234.6 267.5a7.5 7.5 0 0 1 .3 5.1 1.88 1.88 0 0 1-3 .5 1.88 1.88 0 0 1 .7-3.1l.5-.3a2.85 2.85 0 0 0 1.5-2.2zM236.8 274.3h.7l1.7 2.2v-2.2h.6v3.1h-.6l-1.7-2.3v2.3h-.7zM237.1 270.3a1.44 1.44 0 0 1 1.6 0l-.1 .2h-.5a.42 .42 0 0 0-.5 0 .42 .42 0 0 0-.1 .4l.1 .2a1.85 1.85 0 0 1 1.4 1.1 1.12 1.12 0 0 1-1.6 .9l-.6-.1v-.5a1.21 1.21 0 0 0 1.5-.1l-.1-.3a2.24 2.24 0 0 1-1.4-1.1zM239.4 270h1.5a.96 .96 0 0 1 .8 1.3 .96 .96 0 0 1-1.4 .6v-.3a.57 .57 0 0 0 .8-.4 .57 .57 0 0 0-.5-.7h-.5v2.7h-.7zM240.4 274.3h2.2v.4h-1.6v.9h1.5v.4h-1.5v1h1.6v.4h-2.2zM240.6 270.5h.1M243 270h2.2v.5h-1.6v.9h1.5v.4h-1.5v.9h1.6v.5h-2.2zM243 274.3h2.2v.4h-.8v2.7h-.6v-2.7h-.8zM245.7 270h.7l1.7 2.3v-2.3h.7v3.2h-.7l-1.7-2.3v2.3h-.7zM246.8 276.8h.1M246.8 276.8l-.7-2.5h-.6l.9 3.1h.8l.7-2.4 .7 2.4h.8l.9-3.1h-.5l-.7 2.5M246.8 276.8l.8-2.5h.7l.7 2.5"/>
<path d="M249 276.8h.1M249.3 270h2.3v.5h-1.6v.9h1.5v.4h-1.5v.9h1.6v.5h-2.3zM251.3 275a1.03 1.03 0 0 1 1.6 .8 1.03 1.03 0 0 1-1.6 .9 1.2 1.2 0 0 1 0-1.7zM252.1 270h1.6a.84 .84 0 0 1 .8 .8 .84 .84 0 0 1-.7 .9h.1a2.01 2.01 0 0 1 .9 1.5l-.7-.1-.5-1.1-.6-.2v-.2l.2-.2a.49 .49 0 0 0 .6-.3 .49 .49 0 0 0-.2-.6h-.8v2.7h-.7zM253.4 270.5h.1M254 274.3h1.6a.84 .84 0 0 1 .8 .8 .84 .84 0 0 1-.7 .8l.1 .1a2.01 2.01 0 0 1 .9 1.4l-.7-.1-.5-1-.6-.3v-.2l.2-.2a.49 .49 0 0 0 .6-.2 .49 .49 0 0 0-.2-.7h-.8v2.7h-.7zM255.2 270.6a2.04 2.04 0 0 1 2-.5v.5a1.14 1.14 0 0 0-1.7 .6 1.14 1.14 0 0 0 1 1.5l.5-.1v-.7l-.5-.1v-.3h1v1.3a1.64 1.64 0 0 1-2.2 0 1.64 1.64 0 0 1-.1-2.2zM255.3 274.7h.1M257 274.3h.7v1.4l.9-1.4h.7l-1 1.4 1.3 1.7h-.7l-1.2-1.5v1.5h-.7zM257.6 270h.7l.7 1 .8-1h.7l-1.2 1.6v1.6h-.5v-1.6zM260.1 274.5a1.84 1.84 0 0 1 1.6-.1l-.2 .3h-.4a.41 .41 0 0 0-.5 .1 .41 .41 0 0 0-.1 .4l.1 .1a2 2 0 0 1 1.4 1.1 1.12 1.12 0 0 1-1.6 1l-.6-.2v-.4l.8 .1a.48 .48 0 0 0 .5 0 .48 .48 0 0 0 .2-.5l-.2-.1a2.22 2.22 0 0 1-1.3-1.1zM265 273h139.9"/>
<path d="M265 268h45M280 268v11M295 268v11M374.2 268.5h18.7M374.2 264v15M392.9 264v15M15.1 282h154.9M60 282v4.9M110 282v4.9M160 282v4.9M260 282v4.9M310 282v4.9"/>
<path d="M359.9 282v4.9"/>
<circle cx="251.9" cy="275.9" r="1.59"/>
</g>
<path d="M72.4 49.5v84.2M152.4 49.5v84.2M72.5 239.4v-103.7M152.5 239.4v-103.7" fill="none" stroke="#000" stroke-width=".19" stroke-dasharray="2.8 1.1 .7 1.1" stroke-linecap="butt"/>
<path d="M265 219v60" fill="none" stroke="#000" stroke-width=".35"/>
<g font-size="3.5">
<text x="316.5" y="271.7">-</text>
<text x="397.3" y="271.5">B</text>
</g>
<g font-size="3">
<text x="326.7" y="226">DALSHANGAN-MARGREE-BLACKCRAIG</text>
<text x="343.4" y="232">132kV HDWP OHL</text>
</g>
<text font-size="2.8" x="191.9" y="264.3">TE666M</text>
<text font-size="2.7" x="399.5" y="278">A3</text>
<g font-size="2.5">
<text x="38" y="13.8">1</text>
<text x="84.2" y="13.8">2</text>
<text x="134.2" y="13.8">3</text>
<text x="184.2" y="13.8">4</text>
<text x="234.2" y="13.8">5</text>
<text x="334.1" y="13.8">7</text>
<text x="384.1" y="13.8">8</text>
<text x="11.6" y="31">A</text>
<text x="406.5" y="31">A</text>
<text x="53.2" y="46.6">NOTE 3</text>
<text x="11.7" y="74.5">B</text>
<text x="88.2" y="74.7">3x HOLES</text>
<text x="406.5" y="74.5">B</text>
<text x="88.2" y="79.3">26mm DIA</text>
<text x="29.4" y="148.6">JIG FOR</text>
<text x="29.4" y="144.1">USE PROPRIETRY</text>
<text x="162.1" y="146.9">GOUGE MARK</text>
<text x="29.4" y="153.2">PARALLEL</text>
<text x="29.4" y="157.8">SCARFING &amp;</text>
<text x="29.4" y="166.9">TO ENSURE</text>
<text x="29.4" y="162.3">DRILLINGS</text>
<text x="29.4" y="171.5">ACCURACY</text>
<text x="11.6" y="175">D</text>
<text x="406.5" y="175">D</text>
<text x="11.7" y="224.5">E</text>
<text x="406.6" y="224.5">E</text>
<text x="350.8" y="240.2">MARGREE</text>
<text x="336.3" y="249">WOOD POLE SCARFING DETAILS</text>
<text x="338.8" y="254">5 - 20° ANGLE STRUCTURES</text>
<text x="11.8" y="268.5">F</text>
<text x="390.9" y="267.4">1</text>
<text x="406.7" y="268.5">F</text>
<text x="391" y="271.9">-</text>
<text x="268.8" y="277.3">RGM</text>
<text x="281.1" y="277.3">AB/WUD</text>
<text x="298.5" y="277.4">RMJB</text>
<text x="334.5" y="278.1">A3/VCD/0018/114</text>
<text x="386.8" y="278">NTS</text>
<text x="38" y="285.7">1</text>
<text x="84.2" y="285.7">2</text>
<text x="134.2" y="285.7">3</text>
<text x="184.2" y="285.7">4</text>
<text x="234.2" y="285.7">5</text>
<text x="284.1" y="285.7">6</text>
<text x="334.1" y="285.7">7</text>
<text x="384.1" y="285.7">8</text>
</g>
<g font-size="2.1">
<text x="159.6" y="99.2">REFERENCE (typical only)</text>
<text x="159.6" y="103.4">ACTUAL POLE VALUES TO BE USED</text>
<text x="159.6" y="107.5">14 - POLE LENGTH</text>
<text x="159.6" y="111.6">305 - POLE DIA. 1.5m FROM BUTT</text>
<text x="159.6" y="115.8">SP - SPECIES</text>
<text x="159.6" y="119.9">GB - COUNTRY OF ORIGIN</text>
<text x="159.6" y="124">75 - YEAR OF CREOSOTING</text>
<text x="159.6" y="128.2">XYZ - SUPPLIERS NAME OR MARK</text>
<text x="83.9" y="138">POLES SUPPLIED IN PAIRS</text>
<text x="159.6" y="132.3">GOUGE MARK 6 WIDE x 6 DEEP</text>
<text x="159.6" y="136.4">3m FROM POLE BUTT</text>
<text x="83.9" y="141.4">OPGW HOLES REQUIRED IN</text>
<text x="83.9" y="144.7">1 POLE ONLY.</text>
<text x="120.2" y="161.4">SCARFED</text>
<text x="120.2" y="158">POLE</text>
<text x="120.2" y="164.8">PARALLEL ON</text>
<text x="120.2" y="168.1">BOTH SIDES</text>
<text x="143.4" y="256.5">IMPRESSED</text>
<text x="143.4" y="253.1">POLE SIZE TO BE</text>
<text x="143.4" y="259.9">ON THE BOTTOM</text>
<text x="177.4" y="259.3">BAR MARK / ITEM NUMBER</text>
</g>
<g font-size="2">
<text x="52.9" y="41.8">SEE</text>
<text x="90.9" y="39.9">SIDES TO GIVE 50mm WIDE FLAT FACE.</text>
<text x="90.9" y="36.3">POLE SCARFED PARALLEL ON BOTH</text>
<text x="56.7" y="54" transform="rotate(78 56.7 54)">3</text>
<text x="91" y="49.2" transform="rotate(-90 91 49.2)">120</text>
<text x="140.3" y="53" transform="rotate(75 140.3 53)">3</text>
<text x="172.2" y="48.6" transform="rotate(-90 172.2 48.6)">200</text>
<text x="57.1" y="55.9" transform="rotate(78 57.1 55.9)">0 °</text>
<text x="100.4" y="59.5" transform="rotate(-90 100.4 59.5)">280</text>
<text x="140.8" y="54.9" transform="rotate(75 140.8 54.9)">0 °</text>
<text x="172.2" y="69.8" transform="rotate(-90 172.2 69.8)">500</text>
<text x="112.6" y="74.5" transform="rotate(-90 112.6 74.5)">N.T.S.</text>
<text x="118.7" y="77.5" transform="rotate(-90 118.7 77.5)">N.T.S.</text>
<text x="137.4" y="76.8" transform="rotate(-90 137.4 76.8)">N.T.S</text>
<text x="112.6" y="84.5" transform="rotate(-90 112.6 84.5)">1470</text>
<text x="118.7" y="87.5" transform="rotate(-90 118.7 87.5)">1650</text>
<text x="137.4" y="86.8" transform="rotate(-90 137.4 86.8)">1650</text>
<text x="172.2" y="86.5" transform="rotate(-90 172.2 86.5)">500</text>
<text x="124.4" y="90.6" transform="rotate(-90 124.4 90.6)">2090</text>
<text x="130.1" y="94" transform="rotate(-90 130.1 94)">2290</text>
<text x="41.4" y="115.9">100 FLAT FACE</text>
<text x="100.4" y="127.8" transform="rotate(-90 100.4 127.8)">270</text>
<text x="124.4" y="127.8" transform="rotate(-90 124.4 127.8)">200</text>
<text x="220.3" y="135.1" transform="rotate(-90 220.3 135.1)">N.T.S</text>
<text x="220.3" y="147" transform="rotate(-90 220.3 147)">15000</text>
<text x="220.3" y="163" transform="rotate(-90 220.3 163)">13000</text>
<text x="80.4" y="168.8">100 FLAT FACE</text>
<text x="160.4" y="168.8">100 FLAT FACE</text>
<text x="119" y="183.2" transform="rotate(-90 119 183.2)">270</text>
<text x="131.2" y="190.7" transform="rotate(-90 131.2 190.7)">270</text>
<text x="167.3" y="190.7" transform="rotate(-90 167.3 190.7)">270</text>
<text x="205.5" y="188.7" transform="rotate(-90 205.5 188.7)">N.TS</text>
<text x="160.4" y="199.9">100 FLAT FACE</text>
<text x="205.5" y="198.7" transform="rotate(-90 205.5 198.7)">3000</text>
<text x="52.1" y="208.5" transform="rotate(-90 52.1 208.5)">1010</text>
<text x="131.2" y="207" transform="rotate(-90 131.2 207)">710</text>
<text x="89.1" y="214.4" transform="rotate(-90 89.1 214.4)">270</text>
<text x="119" y="214.5" transform="rotate(-90 119 214.5)">1550</text>
<text x="189.5" y="212.2" transform="rotate(-90 189.5 212.2)">1685</text>
<text x="226.5" y="213">B</text>
<text x="236.5" y="213">02/11/16</text>
<text x="251.1" y="213">KS</text>
<text x="266.5" y="213">AB/RB</text>
<text x="281.5" y="213">RMJB</text>
<text x="296.5" y="213">ADDITIONAL SCARFING NOTE ADDED</text>
<text x="226.5" y="217.5">Rev.</text>
<text x="236.5" y="217.5">Date</text>
<text x="251.5" y="217.5">Prepared</text>
<text x="266.5" y="217.5">Reviewed</text>
<text x="281.5" y="217.5">Approved</text>
<text x="296.5" y="217.5">Reason / Description of changes.</text>
<text x="311.5" y="222">Project:</text>
<text x="169.5" y="226.9" transform="rotate(-90 169.5 226.9)">750</text>
<text x="52.1" y="231.9" transform="rotate(-90 52.1 231.9)">450</text>
<text x="131.2" y="229" transform="rotate(-90 131.2 229)">615</text>
<text x="311.5" y="238.5">Location:</text>
<text x="80.4" y="243.9">100 FLAT FACE</text>
<text x="226.5" y="244.5">Contractor:</text>
<text x="311.5" y="244.5">Drg. Title:</text>
<text x="226.5" y="266.5">Client:</text>
<text x="266.5" y="267">Date of First Issue: 26/10/16</text>
<text x="311.5" y="267">Drg. No.:</text>
<text x="375.2" y="267">Sheet:</text>
<text x="394.4" y="267">Rev:</text>
<text x="267.7" y="271.5">Prepared</text>
<text x="282.3" y="271.5">Reviewed</text>
<text x="298" y="271.5">Approved</text>
<text x="311.5" y="276">Contractors Drg. No. :</text>
<text x="375.2" y="276">Scale:</text>
<text x="375.2" y="271.5">Next:</text>
<text x="394.4" y="276">Size:</text>
</g>
<g font-size="1.9">
<text x="266.3" y="50.9">GENERAL NOTES:</text>
<text x="266.3" y="59.7">1. ALL DRILLINGS TO BE 24mm DIAMETER HOLES UNLESS</text>
<text x="268.8" y="64">OTHERWISE NOTED</text>
<text x="266.3" y="68.4">2. POLE SIZES ARE EXTRA STOUT POLES &amp; TO BE BASED</text>
<text x="269" y="72.8">ON DIMENSIONS GIVEN IN SPEN SPECIFICATION</text>
<text x="269.5" y="77.2">OHL-03-132 ISSUE 2.</text>
<text x="22.2" y="81.5">ADDITIONAL PARALLEL</text>
<text x="266.3" y="81.5">3. RANGE OF POLES IS LENGTH 13m TO 15m.MINIMUM DIAMETER</text>
<text x="22.2" y="89.7">THAN 265mm TO ACHIEVE</text>
<text x="22.2" y="87">POLE DIAMETER IS GREATER</text>
<text x="22.2" y="84.3">SCARFING REQUIRED WHEN</text>
<text x="269.1" y="85.9">1.5m FROM BUTT = 350mm (13m), 365mm (14m) &amp; 410mm (15m) MINIMUM.</text>
<text x="22.2" y="95.2">FACES.</text>
<text x="22.2" y="92.5">MAX. 300mm BETWEEN FLAT</text>
<text x="266.3" y="94.7">4. POLES TO BE PARALLEL WITHIN LIMITS AT LOCATION AS</text>
<text x="269.1" y="90.3">POLE TOP DIAMETER = 228mm (13m) &amp; 233mm (14m) &amp; 240mm (15m).</text>
<text x="269" y="99">INDICATED ON THIS DRAWING.</text>
<text x="272.6" y="107.8">MAXIMUM TOP DIST BETWEEN FLATS = 265mm</text>
<text x="272.8" y="103.4">MINIMUM TOP DIST BETWEEN FLATS = 200mm</text>
<text x="266.3" y="112.2">5. SCARFING &amp; DRILLING SHALL BE TO THE DIMENSIONS AS</text>
<text x="268.9" y="116.5">SPECIFIED IN THIS DRAWING. STATED MINIMUM &amp; MAXIMUM</text>
<text x="269" y="120.9">VALUES SHALL NOT BE EXCEEDED.</text>
<text x="269" y="129.7">REQUIREMENTS UNDER OHL-03-005 ISSUE 5 (DATED MAY 2015)</text>
<text x="268.9" y="134">SHALL BE FULLY MET. PERMISSABLE DEVIATIONS ON SIZES OF</text>
<text x="269" y="138.4">POLES SHALL BE IN ACCORDANCE WITH ENATS 43-88 ISSUE 5</text>
<text x="269.2" y="142.8">(FEB 2010) CLAUSE 5.1.3. WHERE SIZES OF POLE ARE TO</text>
<text x="268.9" y="147.2">EXCEED SPECIFIED PERMISSIBLE DEVIATIONS THE SUPPLIER</text>
<text x="268.9" y="151.6">SHALL DECLARE THIS IMMEDIATELY.</text>
<text x="266.3" y="160.3">6. FOR GENERAL ARRANGEMENT DRAWING OF H POLE 5-20°</text>
<text x="269" y="164.7">ANGLE STRUCTURES, REFER TO DRG No. A2/VCD/0018/049.</text>
<text x="266.3" y="169.1">7. ALL DIMENSIONS ARE IN mm, UNLESS NOTED</text>
</g>
<text font-size="1.7" x="227" y="281.2">All rights reserved. Total or partial reproduction of this drawing without authorisation of the proprietor is prohibited.</text>
<g font-size="1.5">
<text x="148.2" y="142.5">14</text>
<text x="153.5" y="142.5">305</text>
<text x="148.3" y="145.5">SP</text>
<text x="150.3" y="149.8">XYZ</text>
<text x="151.4" y="147.5">75</text>
<text x="153.9" y="145.5">GB</text>
<text x="265.5" y="221">Status Stamp:</text>
<text x="265.5" y="243.5">Status Stamp:</text>
</g>
</svg>
